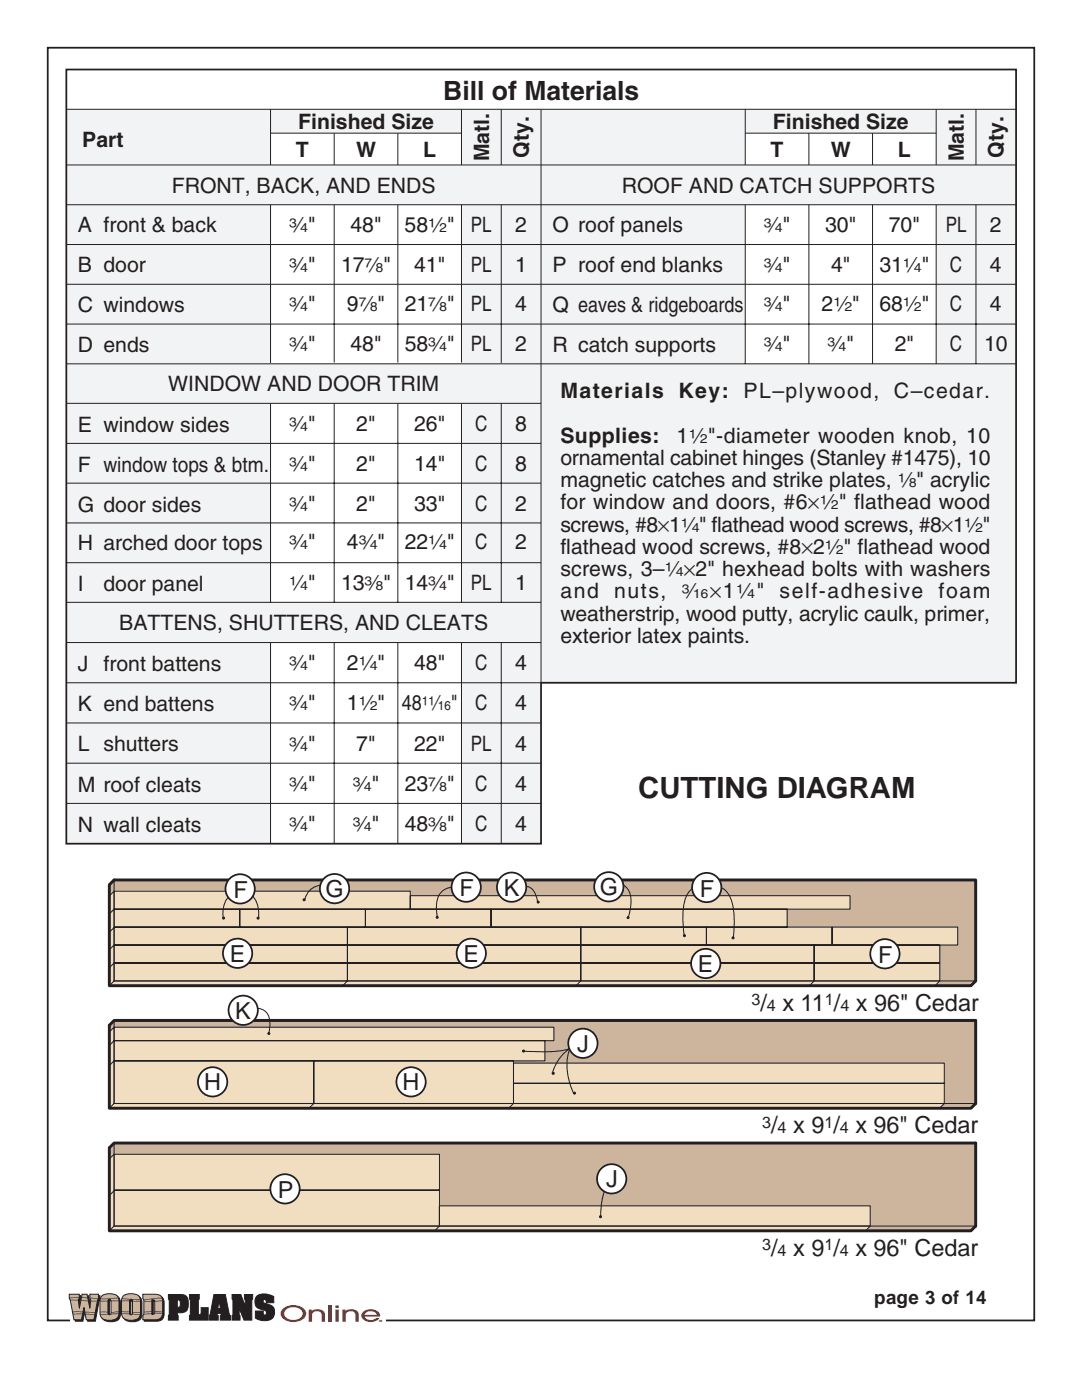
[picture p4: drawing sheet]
<svg xmlns="http://www.w3.org/2000/svg" width="216mm" height="279mm" viewBox="0 0 216 279" stroke-linecap="round" stroke-linejoin="round" font-family="sans-serif">
<path d="M9.5 9.5h196.9v254h-196.9z" fill="none" stroke="#231f20" stroke-width=".35"/>
<path d="M14 256.9h63.1v10.4h-63.1z" fill="#fff"/>
<path d="M33.6 258.3h2.3a1.42 1.42 0 0 1 1.7 1.8 1.46 1.46 0 0 1-1.6 1.9h-.6l.2 .6v.9h-2v-.9l.2-.5v-2.4l-.2-.4zM35.4 259.4v1.5a.48 .48 0 0 0 .6-.6l-.1-.6z" fill-rule="evenodd" fill="#231f20"/>
<path d="M33.6 258.3h2.3a1.42 1.42 0 0 1 1.7 1.8 1.46 1.46 0 0 1-1.6 1.9h-.6l.2 .6v.9h-2v-.9l.2-.5v-2.4l-.2-.4zM35.4 259.4l.4 .1a.87 .87 0 0 1-.2 1.4h-.2z" fill="none" stroke="#231f20" stroke-width=".2"/>
<path d="M37.8 258.3h2v1l-.2 .4v2.7a.43 .43 0 0 0 .4-.1 .43 .43 0 0 0 .1-.5v-.8h1.4v2.5h-3.7v-.9l.2-.4v-2.6l-.2-.3z" fill="#231f20"/>
<path d="M37.8 258.3h2v1l-.2 .4v2.7a.43 .43 0 0 0 .4-.1 .43 .43 0 0 0 .1-.5v-.8h1.4v2.5h-3.7v-.9l.2-.4v-2.6l-.2-.3z" fill="none" stroke="#231f20" stroke-width=".2"/>
<path d="M42.7 258.3h2.3l.7 3.9 .3 .4v.9h-2v-.9l.1-.5h-.8l.1 .4 .1 .1v.9h-1.7v-.9l.2-.6zM43.7 259.6l-.2 1.5h.5z" fill-rule="evenodd" fill="#231f20"/>
<path d="M42.7 258.3h2.3l.7 3.9 .3 .4v.9h-2v-.9l.1-.5h-.8l.1 .4 .1 .1v.9h-1.7v-.9l.2-.6zM43.7 259.6l.3 1.5h-.5z" fill="none" stroke="#231f20" stroke-width=".2"/>
<path d="M46.3 258.3h1.7l.9 2.3-.1-2.3h1.6v1l-.2 .3v3.9h-1.5l-1-2.3 .2 2.3h-1.6v-.9l.2-.4v-2.6l-.2-.3z" fill="#231f20"/>
<path d="M46.3 258.3h1.7l.9 2.3-.1-2.3h1.6v1l-.2 .3v3.9h-1.5l-1-2.3 .2 2.3h-1.6v-.9l.2-.4v-2.6l-.2-.3z" fill="none" stroke="#231f20" stroke-width=".2"/>
<path d="M51.3 258.6a3.2 3.2 0 0 1 3.3 .2v1.2h-1.5v-.4a.35 .35 0 0 0-.6-.1 .35 .35 0 0 0 .3 .6l.3 .1a1.71 1.71 0 0 1 1.7 1.9 1.71 1.71 0 0 1-2 1.5l-1.2-.2-.6-.4v-1.4h1.5a.53 .53 0 0 0 .5 .8l.1-.1a.64 .64 0 0 0-.1-.7 .64 .64 0 0 0-.6-.2 1.61 1.61 0 0 1-1.5-1.1 1.61 1.61 0 0 1 .4-1.7z" fill="#231f20"/>
<path d="M51.3 258.6a3.2 3.2 0 0 1 3.3 .2v1.2h-1.5v-.4a.35 .35 0 0 0-.6-.1 .35 .35 0 0 0 .3 .6l.3 .1a1.71 1.71 0 0 1 1.7 1.9 1.71 1.71 0 0 1-2 1.5l-1.2-.2-.6-.4v-1.4h1.5a.53 .53 0 0 0 .5 .8l.1-.1a.64 .64 0 0 0-.1-.7 .64 .64 0 0 0-.6-.2 1.61 1.61 0 0 1-1.5-1.1 1.61 1.61 0 0 1 .4-1.7z" fill="none" stroke="#231f20" stroke-width=".2"/>
<path d="M14.1 258.6h2v.9l-.2 .2 .2 1.7 .6-2.8h1l.5 2.8 .2-1.6-.2-.3v-.9h1.7v.9l-.2 .6-.7 3.6h-1.5l-.5-2.5-.5 2.5h-1.5l-.6-3.7-.3-.5z" fill="#231f20"/>
<path d="M14.1 258.6h2v.9l-.2 .2 .2 1.7 .6-2.8h1l.5 2.8 .2-1.6-.2-.3v-.9h1.7v.9l-.2 .6-.7 3.6h-1.5l-.5-2.5-.5 2.5h-1.5l-.6-3.7-.3-.5z" fill="none" stroke="#231f20" stroke-width=".2"/>
<path d="M20.7 258.8a2.85 2.85 0 0 1 3.1 .2l.2 .6v2.6a1.51 1.51 0 0 1-1.9 1.6 1.52 1.52 0 0 1-1.9-1.6v-2.2a1.41 1.41 0 0 1 .5-1.2zM22 259.6l-.2 .4 .1 2.5a.3 .3 0 0 0 .2 .2 .3 .3 0 0 0 .3-.2v-2.7z" fill-rule="evenodd" fill="#231f20"/>
<path d="M20.7 258.8a2.85 2.85 0 0 1 3.1 .2l.2 .6v2.6a1.51 1.51 0 0 1-1.9 1.6 1.52 1.52 0 0 1-1.9-1.6v-2.2a1.41 1.41 0 0 1 .5-1.2zM22 259.6l.4 .2v2.7a.3 .3 0 0 1-.3 .2 .3 .3 0 0 1-.2-.2l-.1-2.5z" fill="none" stroke="#231f20" stroke-width=".2"/>
<path d="M25 258.8a2.85 2.85 0 0 1 3.1 .2l.2 .6v2.6a1.51 1.51 0 0 1-1.9 1.6 1.52 1.52 0 0 1-1.9-1.6v-2.2a1.41 1.41 0 0 1 .5-1.2zM26.3 259.6l-.2 .4 .1 2.5a.3 .3 0 0 0 .2 .2 .3 .3 0 0 0 .3-.2v-2.7z" fill-rule="evenodd" fill="#231f20"/>
<path d="M25 258.8a2.85 2.85 0 0 1 3.1 .2l.2 .6v2.6a1.51 1.51 0 0 1-1.9 1.6 1.52 1.52 0 0 1-1.9-1.6v-2.2a1.41 1.41 0 0 1 .5-1.2zM26.3 259.6l.4 .2v2.7a.3 .3 0 0 1-.3 .2 .3 .3 0 0 1-.2-.2l-.1-2.5z" fill="none" stroke="#231f20" stroke-width=".2"/>
<path d="M28.8 258.6h2.4a1.3 1.3 0 0 1 1.5 1.4v2.3a1.33 1.33 0 0 1-1.5 1.4h-2.4v-.9l.2-.5v-2.4l-.2-.4zM30.6 259.7v2.9h.2l.3-.2 .1-2.2-.1-.4z" fill-rule="evenodd" fill="#231f20"/>
<path d="M28.8 258.6h2.4a1.3 1.3 0 0 1 1.5 1.4v2.3a1.33 1.33 0 0 1-1.5 1.4h-2.4v-.9l.2-.5v-2.4l-.2-.4zM30.6 259.7l.5 .1 .1 .4-.1 2.2-.3 .2h-.2z" fill="none" stroke="#231f20" stroke-width=".2"/>
<path d="M13.8 258.3h2v.9l-.2 .2 .2 1.7 .6-2.8h1l.5 2.8 .2-1.6-.2-.3v-.9h1.7v.9l-.2 .6-.7 3.6h-1.5l-.4-2.4-.5 2.4h-1.5l-.7-3.6-.3-.6z" fill="#cdb49c"/>
<path d="M13.8 259h2.9l3 .2M13.8 259.4l5.9 .3M14.2 261.9l1.3-.1 4.2 .1M14.2 262.3l1.6-.1 3.9 .2" fill="none" stroke="#785f3b" stroke-width=".2"/>
<path d="M13.8 258.3h2v.9l-.2 .2 .2 1.7 .6-2.8h1l.5 2.8 .2-1.6-.2-.3v-.9h1.7v.9l-.2 .6-.7 3.6h-1.5l-.4-2.4-.5 2.4h-1.5l-.7-3.6-.3-.6z" fill="none" stroke="#231f20" stroke-width=".2"/>
<path d="M20.4 258.5a2.85 2.85 0 0 1 3.1 .2l.2 .6v2.6a1.51 1.51 0 0 1-1.9 1.6 1.52 1.52 0 0 1-1.9-1.6v-2.2a1.41 1.41 0 0 1 .5-1.2zM21.7 259.3l-.2 .4 .1 2.5a.3 .3 0 0 0 .2 .2 .3 .3 0 0 0 .3-.2v-2.7z" fill-rule="evenodd" fill="#cdb49c"/>
<path d="M23.8 259.1l-3.9 .1M23.8 259.6l-3.9 .1M23.8 261.8l-1.6 .1h-2.3M23.8 262.2l-3.9 .2" fill="none" stroke="#785f3b" stroke-width=".2"/>
<path d="M20.4 258.5a2.85 2.85 0 0 1 3.1 .2l.2 .6v2.6a1.51 1.51 0 0 1-1.9 1.6 1.52 1.52 0 0 1-1.9-1.6v-2.2a1.41 1.41 0 0 1 .5-1.2zM21.7 259.3l.4 .2v2.7a.3 .3 0 0 1-.3 .2 .3 .3 0 0 1-.2-.2l-.1-2.5z" fill="none" stroke="#231f20" stroke-width=".2"/>
<path d="M24.7 258.5a2.85 2.85 0 0 1 3.1 .2l.2 .6v2.6a1.51 1.51 0 0 1-1.9 1.6 1.52 1.52 0 0 1-1.9-1.6v-2.2a1.41 1.41 0 0 1 .5-1.2zM26 259.3l-.2 .4 .1 2.5a.3 .3 0 0 0 .2 .2 .3 .3 0 0 0 .3-.2v-2.7z" fill-rule="evenodd" fill="#cdb49c"/>
<path d="M24.2 259.1l3.9 .3M24.2 259.6l3.9 .1M24.2 261.8l3.9 .1M24.2 262.1l3.9 .2" fill="none" stroke="#785f3b" stroke-width=".2"/>
<path d="M24.7 258.5a2.85 2.85 0 0 1 3.1 .2l.2 .6v2.6a1.51 1.51 0 0 1-1.9 1.6 1.52 1.52 0 0 1-1.9-1.6v-2.2a1.41 1.41 0 0 1 .5-1.2zM26 259.3l.4 .2v2.7a.3 .3 0 0 1-.3 .2 .3 .3 0 0 1-.2-.2l-.1-2.5z" fill="none" stroke="#231f20" stroke-width=".2"/>
<path d="M28.5 258.3h2.4a1.3 1.3 0 0 1 1.6 1.4v2.3a1.33 1.33 0 0 1-1.6 1.4h-2.4v-.9l.2-.5v-2.4l-.2-.4zM30.3 259.4v2.9h.2l.4-.2v-2.2l-.1-.4z" fill-rule="evenodd" fill="#cdb49c"/>
<path d="M32.3 259.6l-3.9 .1M32.4 259.1l-4 .3M32.5 261.8l-1.8-.1-2.3 .2M32.5 262.1h-1.5l-2.6 .2" fill="none" stroke="#785f3b" stroke-width=".2"/>
<path d="M28.5 258.3h2.4a1.3 1.3 0 0 1 1.6 1.4v2.3a1.33 1.33 0 0 1-1.6 1.4h-2.4v-.9l.2-.5v-2.4l-.2-.4zM30.3 259.4l.5 .1 .1 .4v2.2l-.4 .2h-.2z" fill="none" stroke="#231f20" stroke-width=".2"/>
<path d="M56.3 261.3a1.44 1.44 0 0 0 .9 2.3 3.1 3.1 0 0 0 3.8-1 1.75 1.75 0 0 0-1.8-2.1 3.3 3.3 0 0 0-2.9 .8zM57 261.5a2.24 2.24 0 0 1 3.3 .3 1.41 1.41 0 0 1-1.8 1.6 1.42 1.42 0 0 1-1.7-1.6z" fill-rule="evenodd" fill="#fff"/>
<path d="M56.3 261.3a3.2 3.2 0 0 1 4.7 .4 1.75 1.75 0 0 1-1.8 2.1 2.86 2.86 0 0 1-3.1-1.2l-.1-.4zM57 261.5a2.24 2.24 0 0 1 3.3 .3 1.41 1.41 0 0 1-1.8 1.6 1.42 1.42 0 0 1-1.7-1.6z" fill="none" stroke="#fff" stroke-width=".28"/>
<path d="M61.6 261.3h.6v.3a1.86 1.86 0 0 1 2.6 .5l.1 1.7h-.7v-1.3a.97 .97 0 0 0-1-.8 .97 .97 0 0 0-.9 .8v1.3h-.7z" fill="#fff"/>
<path d="M61.6 261.3h.6v.3a1.86 1.86 0 0 1 2.6 .5l.1 1.7h-.7v-1.3a.97 .97 0 0 0-1-.8 .97 .97 0 0 0-.9 .8v1.3h-.7z" fill="none" stroke="#fff" stroke-width=".28"/>
<path d="M65.5 260.5h.7v3.3h-.7z" fill="#fff"/>
<path d="M65.5 260.5h.7v3.3h-.7z" fill="none" stroke="#fff" stroke-width=".28"/>
<path d="M66.9 261.3v2.5h.7v-2.5zM66.9 260.5v.5h.7v-.5z" fill-rule="evenodd" fill="#fff"/>
<path d="M66.9 261.3h.7v2.5h-.7zM66.9 260.5h.7v.5h-.7z" fill="none" stroke="#fff" stroke-width=".28"/>
<path d="M68.3 261.3h.7v.3a1.86 1.86 0 0 1 2.6 .5v1.7h-.7v-1.3a.97 .97 0 0 0-.9-.8 .97 .97 0 0 0-1 .8v1.3h-.7z" fill="#fff"/>
<path d="M68.3 261.3h.7v.3a1.86 1.86 0 0 1 2.6 .5v1.7h-.7v-1.3a.97 .97 0 0 0-.9-.8 .97 .97 0 0 0-1 .8v1.3h-.7z" fill="none" stroke="#fff" stroke-width=".28"/>
<path d="M72.3 261.9a1.2 1.2 0 0 0 0 1.3 1.2 1.2 0 0 0 1.1 .6 2.22 2.22 0 0 0 2.3-.8h-.7a1.48 1.48 0 0 1-2.2-.2l3-.1a1.55 1.55 0 0 0-1.8-1.4 2.17 2.17 0 0 0-1.7 .6zM72.9 262.1a1.42 1.42 0 0 1 2.3 .3h-2.4z" fill-rule="evenodd" fill="#fff"/>
<path d="M72.3 261.9a2.34 2.34 0 0 1 3.4 .2l.1 .7h-3a1.48 1.48 0 0 0 2.2 .2h.7a2.26 2.26 0 0 1-3.5 0l-.1-.4zM72.9 262.1a1.42 1.42 0 0 1 2.3 .3h-2.4z" fill="none" stroke="#fff" stroke-width=".28"/>
<g fill="#d7171f">
<path d="M56.3 261.3a1.44 1.44 0 0 0 .9 2.3 3.1 3.1 0 0 0 3.8-1 1.75 1.75 0 0 0-1.8-2.1 3.3 3.3 0 0 0-2.9 .8zM57 261.5a2.24 2.24 0 0 1 3.3 .3 1.41 1.41 0 0 1-1.8 1.6 1.42 1.42 0 0 1-1.7-1.6z" fill-rule="evenodd"/>
<path d="M66.9 261.3v2.5h.7v-2.5zM66.9 260.5v.5h.7v-.5z" fill-rule="evenodd"/>
<path d="M72.3 261.9a1.2 1.2 0 0 0 0 1.3 1.2 1.2 0 0 0 1.1 .6 2.22 2.22 0 0 0 2.3-.8h-.7a1.48 1.48 0 0 1-2.2-.2l3-.1a1.55 1.55 0 0 0-1.8-1.4 2.17 2.17 0 0 0-1.7 .6zM72.9 262.1a1.42 1.42 0 0 1 2.3 .3h-2.4z" fill-rule="evenodd"/>
</g>
<g fill="#d7171f">
<path d="M61.6 261.3h.6v.3a1.86 1.86 0 0 1 2.6 .5l.1 1.7h-.7v-1.3a.97 .97 0 0 0-1-.8 .97 .97 0 0 0-.9 .8v1.3h-.7z"/>
<path d="M65.5 260.5h.7v3.3h-.7z"/>
<path d="M68.3 261.3h.7v.3a1.86 1.86 0 0 1 2.6 .5v1.7h-.7v-1.3a.97 .97 0 0 0-.9-.8 .97 .97 0 0 0-1 .8v1.3h-.7z"/>
</g>
<g fill="#f2f3f4">
<path d="M108 72.6h94.7v63.7h-94.7z"/>
<path d="M186.8 40.9h15.9v31.7h-15.9z"/>
<path d="M13.2 72.6h94.8v8h-94.8z"/>
<path d="M108 40.9h40.7v31.7h-40.7z"/>
<path d="M108 32.9h94.7v8h-94.7z"/>
<path d="M108 21.8h40.7v11.1h-40.7z"/>
<path d="M186.8 21.8h15.9v11.1h-15.9z"/>
<path d="M148.7 21.8h38.1v4.8h-38.1z"/>
</g>
<g fill="none" stroke="#231f20" stroke-width=".2">
<path d="M108 32.9h94.7M148.7 26.6h38.1M148.7 21.8v11.1M161.4 26.6v6.3M174.1 26.6v6.3M186.8 21.8v11.1M194.7 21.8v11.1M108 40.9h94.7M108 48.8h94.7M108 56.7h94.7M148.7 40.9v31.7M161.4 40.9v31.6"/>
<path d="M174.1 40.9v31.6M186.8 40.9v31.6M194.7 40.9v31.7M108 72.6h94.7M108 64.7h94.7"/>
</g>
<g fill="#f2f3f4">
<path d="M13.2 120.2h94.8v8h-94.8z"/>
<path d="M13.2 128.2h40.8v40.2h-40.8z"/>
<path d="M92.1 128.2h15.9v40.2h-15.9z"/>
<path d="M13.2 80.5h40.8v39.7h-40.8z"/>
<path d="M13.2 40.9h40.8v31.7h-40.8z"/>
<path d="M92.1 40.9h15.9v31.7h-15.9z"/>
<path d="M92.1 80.5h15.9v39.7h-15.9z"/>
<path d="M13.2 32.9h94.8v8h-94.8z"/>
<path d="M13.2 21.8h40.8v11.1h-40.8z"/>
<path d="M92.1 21.8h15.9v11.1h-15.9z"/>
<path d="M54 21.8h38.1v4.8h-38.1z"/>
</g>
<g fill="none" stroke="#231f20" stroke-width=".2">
<path d="M13.2 21.8h189.5M13.2 32.9h94.8M54 26.6h38.1M54 21.8v11.1M66.7 26.6v6.3M79.4 26.6v6.3M92.1 21.8v11.1M100 21.8v11.1M108 21.8v114.5h-94.8M13.2 40.9h94.8M13.2 48.8h94.8M13.2 56.7h94.8"/>
<path d="M54 40.9v31.5M66.7 40.9v31.4M79.4 40.9v31.4M92.1 40.9v31.4M100 40.9v31.5M13.2 72.6h94.8M13.2 64.7h94.8M13.2 80.5h94.8M13.2 88.5h94.8M13.2 96.4h94.8M54 80.5v39.7M66.7 80.5v39.7"/>
<path d="M79.4 80.5v39.7M92.1 80.5v39.7M100 80.5v39.7M13.2 104.4h94.8M13.2 112.3h94.8M13.2 120.2h94.8M13.2 128.2h94.8M54 128.2v40.2M66.7 128.2v40.2M79.4 128.2v40.2M92.1 128.2v40.2M100 128.2v40.2"/>
<path d="M13.2 144.3h94.8M13.2 152.3h94.8M13.2 160.3h94.8"/>
</g>
<path d="M13.2 13.9h189.5v122.4h-94.7v32.1h-94.8z" fill="none" stroke="#231f20" stroke-width=".35"/>
<g fill="#cdb49c">
<path d="M21.8 176.4l1-.9h171.9v20.1l-1 1h-171.9z"/>
<path d="M21.8 204.7l1.3-1.4h171.6v16.6l-1 .9h-171.9z"/>
<path d="M22.8 228.1h171.9v16.6l-1 .9h-171.9v-16.5z"/>
</g>
<g fill="#f1dec0">
<path d="M21.9 231.2l.9-.8h64.9v10.3h85.9v4l-.9 .9h-150.8z"/>
<path d="M21.8 205.9l1-.8h87.7v2.7h-1.8v4l-6.2-.1v.4h85.9v8.1l-.9 .9-165.7-.1z"/>
<path d="M21.8 178.7l1-1 59.1 .2v.9h87.7v2.7h-12.5v3.5h34v3.6h-3.6v7.2l-.7 .8h-165z"/>
</g>
<g fill="none" stroke="#231f20" stroke-width=".2">
<path d="M22.8 177.9h59.1v3.5h-59.1zM22.8 177.9l-1 .9M64.4 176.6a3.7 3.7 0 0 0-3.6 2.8M81.9 178.8h87.7v2.6h-87.7zM93 177.3a5.4 5.4 0 0 0-4.9 .7 5.6 5.6 0 0 0-.8 5.1M103.7 177.2a2.15 2.15 0 0 1 3.3 1.5l.3 1.3M121.5 176.2a3.6 3.6 0 0 1 4.4 3.6l-.1 1.4-.4 1.9M22.8 192.2h46.5v3.6h-46.5zM22.8 188.6h46.5v3.6h-46.5zM22.8 185h46.5v3.6h-46.5zM22.8 181.4h25v3.6h-25zM22.8 195.8l-1 .9"/>
<path d="M22.8 192.2l-1 .9M22.8 188.6l-1 1M22.8 181.4l-1 1M22.8 185.1l-1 1M47.8 181.4h25.1v3.6h-25.1zM69.3 192.2h46.6v3.6h-46.6zM69.3 188.6h46.6v3.6h-46.6zM69.3 185h46.6v3.6h-46.6zM69.3 195.8l-.9 .9M72.9 181.4h25.1v3.6h-25.1zM98 181.4h59.1v3.6h-59.1zM115.9 192.2h46.6v3.6h-46.6z"/>
<path d="M115.9 188.6h46.6v3.6h-46.6zM115.9 185h25.1v3.6h-25.1zM115.9 195.8l-1 .9M136.5 186.7a14.9 14.9 0 0 1 .7-8.3 3.4 3.4 0 0 1 4.1-1.3 3.5 3.5 0 0 1 4.6 2.5 17.7 17.7 0 0 1 .4 7.6M141 185h25v3.6h-25zM162.5 192.2h25v3.6h-25zM162.5 188.6h25v3.6h-25zM162.5 195.8l-1 .9M166 185h25.1v3.6h-25.1zM187.5 195.8l-.9 .9M194.7 195.8l-1 .9"/>
</g>
<path d="M22.8 175.6l-1 1v20.1h171.9l1-.9" fill="none" stroke="#231f20" stroke-width=".58"/>
<circle cx="176.6" cy="190.3" r="2.92" fill="#fff"/>
<circle cx="176.6" cy="190.3" r="2.92" fill="none" stroke="#231f20" stroke-width=".35"/>
<g fill="#231f20" stroke="#231f20" stroke-width=".2">
<circle cx="60.7" cy="179.6" r=".2"/>
<circle cx="87.2" cy="183.1" r=".2"/>
<circle cx="107.4" cy="180" r=".2"/>
<circle cx="125.3" cy="183.1" r=".2"/>
<circle cx="136.6" cy="186.7" r=".2"/>
<circle cx="146.3" cy="187.2" r=".2"/>
</g>
<circle cx="140.8" cy="192.3" r="2.92" fill="#fff"/>
<circle cx="140.8" cy="192.3" r="2.92" fill="none" stroke="#231f20" stroke-width=".35"/>
<path d="M22.8 175.6v20.2h171.9M21.8 229.1l1-1v16.6h171.9l-1 .9M22.8 237.5h64.9v7.2h-64.9zM22.8 230.4h64.9v7.1h-64.9zM22.8 237.6l-1 1M22.8 230.3l-1 1M120.8 237.2a14 14 0 0 0-.9 5.6M22.8 244.7l-1 .9M87.7 240.7h85.9v4h-85.9z" fill="none" stroke="#231f20" stroke-width=".2"/>
<path d="M22.8 175.6h171.9v20.2M22.8 228.1h171.9v16.6l-1 .9h-171.9v-16.5z" fill="none" stroke="#231f20" stroke-width=".58"/>
<circle cx="119.8" cy="242.8" r=".2" fill="#231f20" stroke="#231f20" stroke-width=".2"/>
<circle cx="122.1" cy="235.3" r="2.92" fill="#fff"/>
<circle cx="122.1" cy="235.3" r="2.92" fill="none" stroke="#231f20" stroke-width=".35"/>
<path d="M87.7 244.7l-.9 .9M173.6 244.7l-.9 .9" fill="none" stroke="#231f20" stroke-width=".2"/>
<circle cx="56.9" cy="237.3" r="2.92" fill="#fff"/>
<circle cx="56.9" cy="237.3" r="2.92" fill="none" stroke="#231f20" stroke-width=".35"/>
<circle cx="42.4" cy="215.9" r="2.92" fill="#fff"/>
<circle cx="42.4" cy="215.9" r="2.92" fill="none" stroke="#231f20" stroke-width=".35"/>
<g fill="none" stroke="#231f20" stroke-width=".2">
<path d="M22.8 211.7h39.8v8.5h-39.8zM22.8 207.7h85.9v4h-85.9zM22.8 205h87.7v2.7h-87.7zM22.8 211.7l-1 1M22.8 207.7l-1 .9M22.8 205l-1 1M22.8 203.7l-1 .9M48.5 201.6l1-.3a3.4 3.4 0 0 1 4 1.2l.3 .9 .1 1.2-.3 1.6M62.6 211.7h39.9v8.5h-39.9zM102.5 216.2h85.9v4h-85.9zM102.5 212.2h85.9v4h-85.9zM22.8 220.2l-1 1"/>
<path d="M62.6 220.2l-.9 1M102.5 220.2l-1 1M188.4 220.2l-.9 1M194.7 220.2l-1 1"/>
</g>
<path d="M21.8 204.6v16.6h171.9l1-1" fill="none" stroke="#231f20" stroke-width=".58"/>
<circle cx="82" cy="215.9" r="2.92" fill="#fff"/>
<circle cx="82" cy="215.9" r="2.92" fill="none" stroke="#231f20" stroke-width=".35"/>
<g fill="#231f20" stroke="#231f20" stroke-width=".2">
<circle cx="53.6" cy="206.3" r=".2"/>
<circle cx="104.5" cy="209.8" r=".2"/>
<circle cx="110.4" cy="214.2" r=".2"/>
<circle cx="114.6" cy="218.2" r=".2"/>
</g>
<path d="M21.8 204.6l1-.9h171.9v16.5" fill="none" stroke="#231f20" stroke-width=".58"/>
<path d="M22.8 203.7v16.5h171.9" fill="none" stroke="#231f20" stroke-width=".2"/>
<circle cx="48.5" cy="201.6" r="2.92" fill="#fff"/>
<circle cx="48.5" cy="201.6" r="2.92" fill="none" stroke="#231f20" stroke-width=".35"/>
<path d="M113.7 209.3a27 27 0 0 1-9.2 .5h-.2M113.7 209.3a9 9 0 0 0-3.5 4.9M113.7 209.3a12.2 12.2 0 0 0 .7 8.9" fill="none" stroke="#231f20" stroke-width=".2"/>
<circle cx="116.3" cy="208.2" r="2.92" fill="#fff"/>
<circle cx="116.3" cy="208.2" r="2.92" fill="none" stroke="#231f20" stroke-width=".35"/>
<circle cx="141" cy="177.1" r="2.92" fill="#fff"/>
<circle cx="141" cy="177.1" r="2.92" fill="none" stroke="#231f20" stroke-width=".35"/>
<circle cx="121.5" cy="177" r="2.92" fill="#fff"/>
<circle cx="121.5" cy="177" r="2.92" fill="none" stroke="#231f20" stroke-width=".35"/>
<circle cx="47.4" cy="190.2" r="2.92" fill="#fff"/>
<circle cx="47.4" cy="190.2" r="2.92" fill="none" stroke="#231f20" stroke-width=".35"/>
<circle cx="102.1" cy="177.1" r="2.92" fill="#fff"/>
<circle cx="102.1" cy="177.1" r="2.92" fill="none" stroke="#231f20" stroke-width=".35"/>
<circle cx="93" cy="177.1" r="2.92" fill="#fff"/>
<circle cx="93" cy="177.1" r="2.92" fill="none" stroke="#231f20" stroke-width=".35"/>
<circle cx="66.8" cy="177.3" r="2.92" fill="#fff"/>
<circle cx="66.8" cy="177.3" r="2.92" fill="none" stroke="#231f20" stroke-width=".35"/>
<circle cx="94" cy="190.2" r="2.92" fill="#fff"/>
<circle cx="94" cy="190.2" r="2.92" fill="none" stroke="#231f20" stroke-width=".35"/>
<g fill="#231f20" stroke="#231f20" stroke-width=".2">
<circle cx="51.5" cy="183.2" r=".2"/>
<circle cx="44.6" cy="183.2" r=".2"/>
</g>
<path d="M46.9 178a4.5 4.5 0 0 0-2.4 4.7v.5M49.2 178a4.5 4.5 0 0 1 2.4 4.7v.5" fill="none" stroke="#231f20" stroke-width=".2"/>
<circle cx="47.9" cy="177.4" r="2.92" fill="#fff"/>
<circle cx="47.9" cy="177.4" r="2.92" fill="none" stroke="#231f20" stroke-width=".35"/>
<text font-size="5.8" fill="#231f20" x="127.4" y="159.3">CUTTING DIAGRAM</text>
<text font-size="5.3" fill="#231f20" x="88.5" y="19.9">Bill of Materials</text>
<g font-size="4.7" fill="#231f20">
<text x="46.6" y="179.3">F</text>
<text x="64.9" y="179">G</text>
<text x="91.7" y="178.9">F</text>
<text x="100.5" y="178.8">K</text>
<text x="119.7" y="178.7">G</text>
<text x="139.7" y="179">F</text>
<text x="45.8" y="191.9">E</text>
<text x="92.5" y="191.9">E</text>
<text x="139.3" y="193.9">E</text>
<text x="175.2" y="192.2">F</text>
<text x="47" y="203.4">K</text>
<text x="151.7" y="201.8">/ x 11 / x 96&quot; Cedar</text>
<text x="115.2" y="209.9">J</text>
<text x="40.7" y="217.6">H</text>
<text x="80.3" y="217.6">H</text>
<text x="153.9" y="226.2">/ x 9 / x 96&quot; Cedar</text>
<text x="55.4" y="239.1">P</text>
<text x="120.9" y="236.9">J</text>
<text x="153.9" y="250.6">/ x 9 / x 96&quot; Cedar</text>
</g>
<g font-size="4.2" fill="#231f20">
<text x="16.4" y="29.4">Part</text>
<text x="59.5" y="25.7">Finished Size</text>
<text x="154.2" y="25.7">Finished Size</text>
<text x="59" y="31.4">T</text>
<text x="71" y="31.4">W</text>
<text x="84.4" y="31.4">L</text>
<text x="97.6" y="32.2" transform="rotate(-90 97.6 32.2)">Matl.</text>
<text x="105.5" y="31.5" transform="rotate(-90 105.5 31.5)">Qty.</text>
<text x="153.8" y="31.4">T</text>
<text x="165.8" y="31.4">W</text>
<text x="179.2" y="31.4">L</text>
<text x="192.3" y="32.2" transform="rotate(-90 192.3 32.2)">Matl.</text>
<text x="200.2" y="31.5" transform="rotate(-90 200.2 31.5)">Qty.</text>
<text x="34.3" y="38.4">FRONT, BACK, AND ENDS</text>
<text x="124.1" y="38.4">ROOF AND CATCH SUPPORTS</text>
<text x="15.5" y="46.4">A front &amp; back</text>
<text x="57.7" y="46.4">‡&quot;</text>
<text x="69.9" y="46.4">48&quot;</text>
<text x="80.7" y="46.4">58f</text>
<text x="85.5" y="46.4">i&quot;</text>
<text x="94" y="46.4">PL</text>
<text x="102.8" y="46.4">2</text>
<text x="110.3" y="46.4">O roof panels</text>
<text x="152.4" y="46.4">‡&quot;</text>
<text x="164.7" y="46.4">30&quot;</text>
<text x="177.3" y="46.4">70&quot;</text>
<text x="188.7" y="46.4">PL</text>
<text x="197.5" y="46.4">2</text>
<text x="15.5" y="54.3">B door</text>
<text x="57.7" y="54.2">‡&quot;</text>
<text x="68" y="54.2">17Œ&quot;</text>
<text x="82.6" y="54.2">41&quot;</text>
<text x="94" y="54.2">PL</text>
<text x="102.8" y="54.2">1</text>
<text x="110.3" y="54.3">P roof end blanks</text>
<text x="152.4" y="54.2">‡&quot;</text>
<text x="165.8" y="54.2">4&quot;</text>
<text x="175.5" y="54.2">31‹&quot;</text>
<text x="189.6" y="54.2">C</text>
<text x="197.5" y="54.2">4</text>
<text x="15.5" y="62.2">C windows</text>
<text x="57.7" y="62.1">‡&quot;</text>
<text x="69.2" y="62.1">9Œ&quot;</text>
<text x="80.7" y="62.1">21Œ&quot;</text>
<text x="94" y="62.1">PL</text>
<text x="102.8" y="62.1">4</text>
<text x="110.2" y="62.2">Q eaves &amp; ridgeboards</text>
<text x="152.4" y="62.1">‡&quot;</text>
<text x="163.9" y="62.1">2f</text>
<text x="166.3" y="62.1">i&quot;</text>
<text x="175.5" y="62.1">68f</text>
<text x="180.2" y="62.1">i&quot;</text>
<text x="189.6" y="62.1">C</text>
<text x="197.5" y="62.1">4</text>
<text x="15.5" y="70.2">D ends</text>
<text x="57.7" y="70">‡&quot;</text>
<text x="69.9" y="70">48&quot;</text>
<text x="80.7" y="70">58‡&quot;</text>
<text x="94" y="70">PL</text>
<text x="102.8" y="70">2</text>
<text x="110.3" y="70.2">R catch supports</text>
<text x="152.4" y="70">‡&quot;</text>
<text x="165.1" y="70">‡&quot;</text>
<text x="178.5" y="70">2&quot;</text>
<text x="189.6" y="70">C</text>
<text x="196.4" y="70">10</text>
<text x="33.6" y="78.1">WINDOW AND DOOR TRIM</text>
<text x="111.8" y="79.5">Materials Key: PL–plywood, C–cedar.</text>
<text x="15.5" y="86.2">E window sides</text>
<text x="57.7" y="86">‡&quot;</text>
<text x="71.1" y="86">2&quot;</text>
<text x="82.6" y="86">26&quot;</text>
<text x="94.8" y="86">C</text>
<text x="102.8" y="86">8</text>
<text x="111.8" y="88.4">Supplies:</text>
<text x="135" y="88.4">1f</text>
<text x="137.5" y="88.4">i&quot;-diameter wooden knob, 10</text>
<text x="15.5" y="94.2">F window tops &amp; btm.</text>
<text x="57.7" y="94">‡&quot;</text>
<text x="71.1" y="94">2&quot;</text>
<text x="82.6" y="94">14&quot;</text>
<text x="94.8" y="94">C</text>
<text x="102.8" y="94">8</text>
<text x="111.8" y="92.8">ornamental cabinet hinges (Stanley #1475), 10</text>
<text x="57.7" y="101.9">‡&quot;</text>
<text x="71.1" y="101.9">2&quot;</text>
<text x="82.6" y="101.9">33&quot;</text>
<text x="94.8" y="101.9">C</text>
<text x="102.8" y="101.9">2</text>
<text x="111.8" y="97.2">magnetic catches and strike plates, ¤&quot; acrylic</text>
<text x="111.8" y="101.7">for window and doors, #6×f</text>
<text x="163.6" y="101.7">i&quot; flathead wood</text>
<text x="15.5" y="102.1">G door sides</text>
<text x="111.8" y="106.1">screws, #8×1‹&quot; flathead wood screws, #8×1f</text>
<text x="192.4" y="106.1">i&quot;</text>
<text x="15.5" y="109.8">H arched door tops</text>
<text x="57.7" y="109.6">‡&quot;</text>
<text x="69.2" y="109.6">4‡&quot;</text>
<text x="80.7" y="109.6">22‹&quot;</text>
<text x="94.8" y="109.6">C</text>
<text x="102.8" y="109.6">2</text>
<text x="111.8" y="110.5">flathead wood screws, #8×2f</text>
<text x="164.6" y="110.5">i&quot; flathead wood</text>
<text x="15.5" y="118">I</text>
<text x="20.6" y="118">door panel</text>
<text x="57.7" y="117.8">‹&quot;</text>
<text x="68" y="117.8">13›&quot;</text>
<text x="80.7" y="117.8">14‡&quot;</text>
<text x="94" y="117.8">PL</text>
<text x="102.8" y="117.8">1</text>
<text x="111.8" y="115">screws, 3–‹×2&quot; hexhead bolts with washers</text>
<text x="111.8" y="119.4">and</text>
<text x="122.6" y="119.4">nuts,</text>
<text x="136" y="119.4">‰×1‹&quot;</text>
<text x="155.5" y="119.4">self-adhesive</text>
<text x="187.3" y="119.4">foam</text>
<text x="23.8" y="125.7">BATTENS, SHUTTERS, AND CLEATS</text>
<text x="111.8" y="123.8">weatherstrip, wood putty, acrylic caulk, primer,</text>
<text x="111.8" y="128.3">exterior latex paints.</text>
<text x="15.5" y="133.9">J</text>
<text x="20.6" y="133.9">front battens</text>
<text x="57.7" y="133.7">‡&quot;</text>
<text x="69.2" y="133.7">2‹&quot;</text>
<text x="82.6" y="133.7">48&quot;</text>
<text x="94.8" y="133.7">C</text>
<text x="102.8" y="133.7">4</text>
<text x="15.5" y="141.9">K end battens</text>
<text x="57.7" y="141.8">‡&quot;</text>
<text x="69.2" y="141.8">1f</text>
<text x="71.6" y="141.8">i&quot;</text>
<text x="80.2" y="141.8">48Ø&quot;</text>
<text x="94.8" y="141.8">C</text>
<text x="102.8" y="141.8">4</text>
<text x="15.5" y="150">L shutters</text>
<text x="57.7" y="149.8">‡&quot;</text>
<text x="71.1" y="149.8">7&quot;</text>
<text x="82.6" y="149.8">22&quot;</text>
<text x="94" y="149.8">PL</text>
<text x="102.8" y="149.8">4</text>
<text x="15.5" y="158">M roof cleats</text>
<text x="57.7" y="157.8">‡&quot;</text>
<text x="70.4" y="157.8">‡&quot;</text>
<text x="80.7" y="157.8">23Œ&quot;</text>
<text x="94.8" y="157.8">C</text>
<text x="102.8" y="157.8">4</text>
<text x="15.5" y="166">N wall cleats</text>
<text x="57.7" y="165.8">‡&quot;</text>
<text x="70.4" y="165.8">‡&quot;</text>
<text x="80.7" y="165.8">48›&quot;</text>
<text x="94.8" y="165.8">C</text>
<text x="102.8" y="165.8">4</text>
</g>
<text font-size="3.7" fill="#231f20" x="174.4" y="260.2">page 3 of 14</text>
<g font-size="3.2" fill="#231f20">
<text x="149.9" y="200.6">3</text>
<text x="153" y="201.8">4</text>
<text x="164.6" y="200.6">1</text>
<text x="167.7" y="201.8">4</text>
<text x="152.1" y="225">3</text>
<text x="155.2" y="226.2">4</text>
<text x="164.5" y="225">1</text>
<text x="167.6" y="226.2">4</text>
<text x="152.1" y="249.5">3</text>
<text x="155.2" y="250.6">4</text>
<text x="164.5" y="249.5">1</text>
<text x="167.6" y="250.6">4</text>
</g>
<text font-size=".6" fill="#231f20" x="75.6" y="263.9">TM</text>
</svg>
